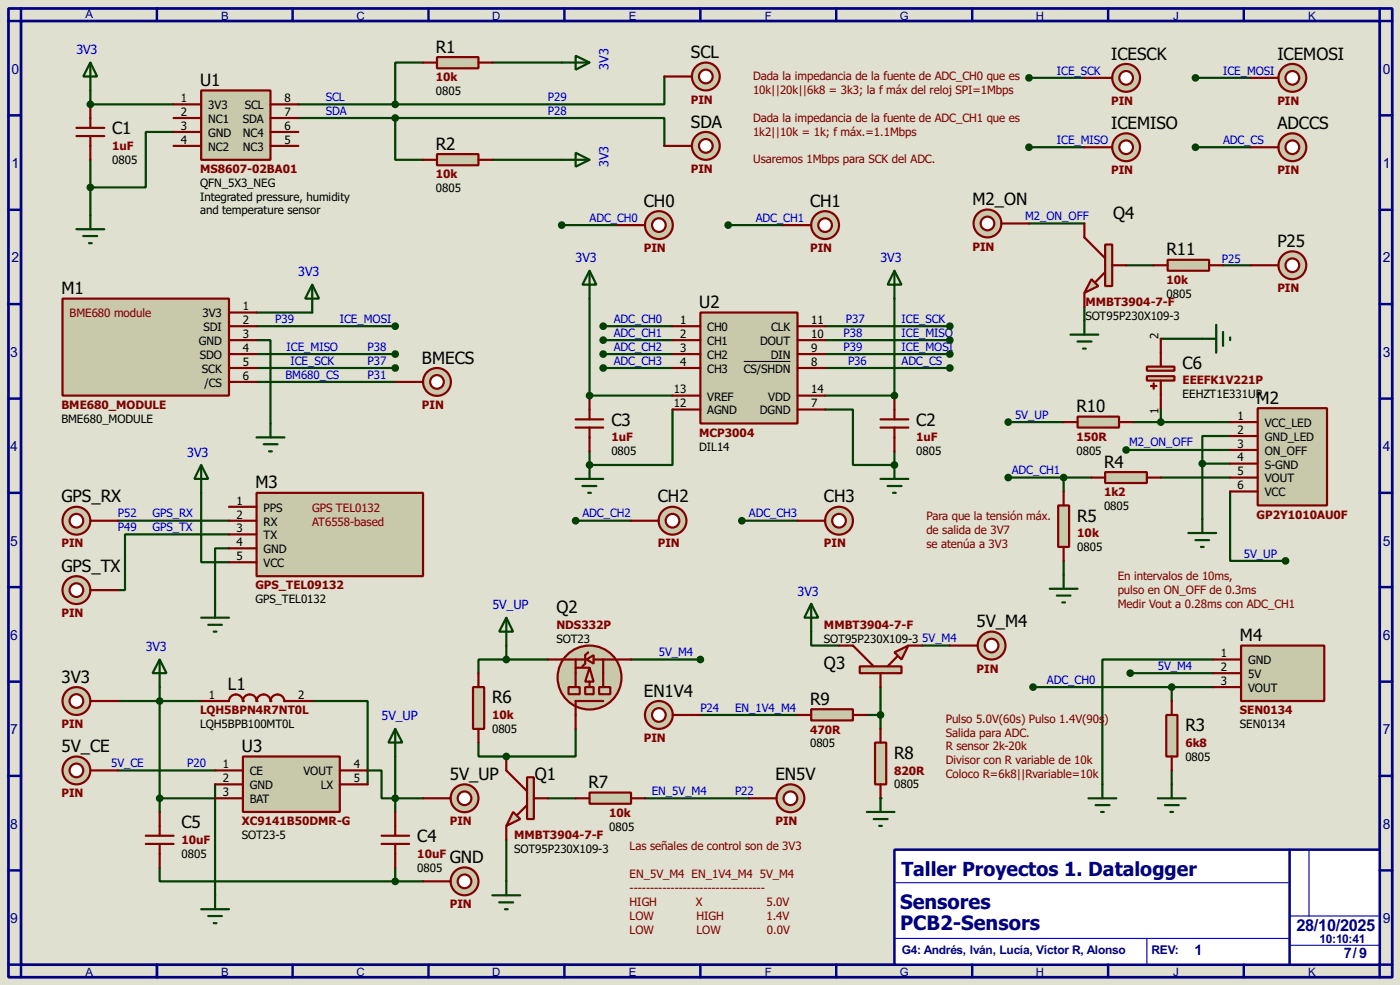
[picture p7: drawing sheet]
<svg xmlns="http://www.w3.org/2000/svg" width="256mm" height="180mm" viewBox="0 0 256 180" stroke-linecap="round" stroke-linejoin="round" font-family="sans-serif">
<path d="M0 0h256.5v180.3h-256.5z" fill="#e0e0d0"/>
<path d="M1.6 1.6h253.5v177.3h-253.5zM3.9 3.9h248.9v172.7h-248.9z" fill="none" stroke="#000080" stroke-width=".5"/>
<path d="M3.9 1.6v2.3h-2.3M28.8 1.6v2.3" fill="none" stroke="#000080" stroke-width=".45"/>
<path d="M163.9 155.5h88.9v21.1h-88.9z" fill="#fff" stroke="#000080" stroke-width=".45"/>
<g fill="none" stroke="#000080" stroke-width=".45">
<path d="M53.6 1.6v2.3M78.5 1.6v2.3M103.4 1.6v2.3M128.3 1.6v2.3M153.2 1.6v2.3M178.1 1.6v2.3M203 1.6v2.3M227.9 1.6v2.3M252.8 1.6v2.3h2.3M1.6 21.1h2.3M1.6 38.4h2.3M252.8 21.1h2.3"/>
<path d="M252.8 38.4h2.3M1.6 55.7h2.3M252.8 55.7h2.3M1.6 73h2.3M252.8 73h2.3M1.6 90.2h2.3M252.8 90.2h2.3M1.6 107.5h2.3M252.8 107.5h2.3M1.6 124.8h2.3M252.8 124.8h2.3M1.6 142h2.3"/>
<path d="M1.6 159.3h2.3M236.3 155.5v21.1M252.8 142h2.3M252.8 159.3h2.3M1.6 176.6h2.3v2.3M28.8 176.6v2.3M53.6 176.6v2.3M78.5 176.6v2.3M103.4 176.6v2.3M128.3 176.6v2.3M153.2 176.6v2.3M178.1 176.6v2.3"/>
<path d="M203 176.6v2.3M227.9 176.6v2.3M255.1 176.6h-2.3v2.3"/>
</g>
<path d="M239.8 155.5v12.2M163.9 171.8h72.4M164.1 161.6h71.9M210.1 171.8v4.8M236.3 167.7h16.2M236.3 173h16.5" fill="none" stroke="#0000c0" stroke-width=".2"/>
<path d="M121.7 14v5.1h-67M54.7 21.6h67v5.1" fill="none" stroke="#004000" stroke-width=".4"/>
<circle cx="16.6" cy="19.1" r=".2" fill="#004000"/>
<g fill="none" stroke="#004000" stroke-width=".4">
<path d="M16.6 16.6v2.5h15.2M16.6 29.3v10.1M31.8 24.2h-5.1v10.1h-10.1M47 57.2h10.2M47 59.7h25.4M110.5 59.7h12.7M151.2 59.7h22.8M47 62.3h2.6v15.2M47 64.8h25.4M47 67.4h25.4M47 69.9h25.4M110.5 64.8h12.7"/>
<path d="M110.5 67.4h12.7M110.5 62.3h12.7M151.2 64.8h22.8M151.2 67.4h22.8M151.2 62.3h22.8M151.2 72.4h12.7M21.6 95.3h20.4M36.9 90.2v12.7h5.1M42 97.8h-19.1v10.2h-1.3M42 100.4h-2.6v10.1"/>
</g>
<circle cx="163.9" cy="72.4" r=".2" fill="#004000"/>
<path d="M163.9 54.7v17.7M108 72.4h15.2" fill="none" stroke="#004000" stroke-width=".4"/>
<circle cx="108" cy="72.4" r=".2" fill="#004000"/>
<path d="M108 54.7v17.7M108 82.6v2.5" fill="none" stroke="#004000" stroke-width=".4"/>
<circle cx="108" cy="85.1" r=".2" fill="#004000"/>
<path d="M123.2 75v10.1h-15.2M163.9 82.6v2.5" fill="none" stroke="#004000" stroke-width=".4"/>
<circle cx="163.9" cy="85.1" r=".2" fill="#004000"/>
<g fill="none" stroke="#004000" stroke-width=".4">
<path d="M188.5 14.3h10.2M219 14.3h10.2M188.5 27h10.2M219 27h10.2M102.9 41.2h10.2M133.4 41.2h10.2M188.5 40.9h10.2M198.7 56.2v2.5M151.2 75h5.1v10.1h7.6M225.4 79.8h-5.1v5.1M105.5 95.3h10.1M135.9 95.3h10.2"/>
<path d="M206.3 82.4h19.1M212.7 87.4h12.7M220.3 84.9v10.2M220.3 84.9h5.1M225.4 90v12.7h10.1M189.3 125.8h33M207.1 123.2h15.2M214.7 125.8v2.5M222.3 120.7h-20.3v22.9M214.7 141v2.6"/>
</g>
<circle cx="161.3" cy="146.1" r=".2" fill="#004000"/>
<g fill="none" stroke="#004000" stroke-width=".4">
<path d="M77.5 11.5h-5.1v7.6M90.2 11.5h12.7M72.4 21.6v7.7h5.1M90.2 29.3h12.7M206.3 48.6h5.1M224.1 48.6h5.1M207.6 77.3h17.8M212.7 62h7.6M212.7 74.7v2.6M184.7 87.4h15.3M194.9 87.4v2.6M148.6 115.6v2.6h5.1"/>
<path d="M169 118.2h5M194.9 102.7v2.5M57.2 128.3h10.2v15.3M72.4 138.5v10.1M105.5 133.4v5.1h-12.7M115.6 120.7h12.7M128.3 130.9h17.8M158.8 130.9h2.5M161.3 125.8v7.6M21.6 141h17.8M29.3 158.8v2.5h43.1M39.4 146.1h-10.1v2.5"/>
<path d="M39.4 143.6v20.3M67.4 141h2.5v5.1h7.6M72.4 158.8v2.5M92.8 153.7v7.6M100.4 146.1h5.1M118.2 146.1h19M72.4 161.3h5.1"/>
</g>
<circle cx="92.8" cy="138.5" r=".2" fill="#004000"/>
<path d="M16.6 11.5l1.2 2.5h-2.5zM16.6 11.5v5.1M184.7 77.3h10.2M92.8 118.2v2.5M21.6 128.3h15.3M29.3 125.8v20.3M87.7 135.9v2.6h5.1M92.8 120.7h-5.1v2.5M92.8 120.7h7.6" fill="none" stroke="#004000" stroke-width=".4"/>
<path d="M16.6 19.1v4.3M14 23.4h5.1M14 24.9h5.1M16.6 24.9v4.4" fill="none" stroke="#800000" stroke-width=".4"/>
<circle cx="129.3" cy="14" r="2.55" fill="#c8c8aa" stroke="#800000" stroke-width=".4"/>
<circle cx="129.3" cy="14" r="1.25" fill="#feffff" stroke="#800000" stroke-width=".4"/>
<path d="M121.7 14h5.1" fill="none" stroke="#800000" stroke-width=".4"/>
<circle cx="129.3" cy="26.7" r="2.55" fill="#c8c8aa" stroke="#800000" stroke-width=".4"/>
<circle cx="129.3" cy="26.7" r="1.25" fill="#feffff" stroke="#800000" stroke-width=".4"/>
<path d="M121.7 26.7h5.1" fill="none" stroke="#800000" stroke-width=".4"/>
<path d="M102.9 11.5h5.1M105.5 10.2l2.5 1.3-2.5 1.3zM102.9 29.3h5.1M105.5 28l2.5 1.3-2.5 1.2z" fill="none" stroke="#004000" stroke-width=".4"/>
<g fill="#004000" stroke="#004000" stroke-width=".4">
<circle cx="72.4" cy="19.1" r=".5"/>
<circle cx="72.4" cy="21.6" r=".5"/>
</g>
<path d="M36.9 16.6h12.7v12.7h-12.7z" fill="#c8c8aa" stroke="#800000" stroke-width=".4"/>
<path d="M31.8 19.1h5.1M49.6 19.1h5.1M31.8 21.6h5.1M31.8 24.2h5.1M31.8 26.7h5.1M49.6 21.6h5.1M49.6 24.2h5.1M49.6 26.7h5.1" fill="none" stroke="#800000" stroke-width=".4"/>
<g fill="#004000" stroke="#004000" stroke-width=".4">
<circle cx="16.5" cy="19.1" r=".5"/>
<circle cx="16.5" cy="34.3" r=".5"/>
</g>
<path d="M16.6 39.4v2.6M14 42h5.1M15.3 43.2h2.5M16.3 44.5h.5" fill="none" stroke="#004000" stroke-width=".4"/>
<path d="M11.5 54.7h30.5v17.7h-30.5z" fill="#c8c8aa" stroke="#800000" stroke-width=".4"/>
<path d="M42 57.2h5M42 59.7h5M42 62.3h5M42 64.8h5M42 67.4h5M42 69.9h5" fill="none" stroke="#800000" stroke-width=".4"/>
<path d="M57.2 52.1l1.3 2.6h-2.6zM57.2 52.1v5.1M49.6 77.5v2.6M47 80.1h5.1M48.3 81.3h2.6M49.3 82.6h.5" fill="none" stroke="#004000" stroke-width=".4"/>
<g fill="#004000" stroke="#004000" stroke-width=".4">
<circle cx="72.4" cy="59.7" r=".5"/>
<circle cx="72.4" cy="64.8" r=".5"/>
<circle cx="72.4" cy="67.4" r=".5"/>
</g>
<circle cx="80" cy="69.9" r="2.55" fill="#c8c8aa" stroke="#800000" stroke-width=".4"/>
<circle cx="80" cy="69.9" r="1.25" fill="#feffff" stroke="#800000" stroke-width=".4"/>
<path d="M72.4 69.9h5.1" fill="none" stroke="#800000" stroke-width=".4"/>
<path d="M47 90.2h30.5v15.3h-30.5z" fill="#c8c8aa" stroke="#800000" stroke-width=".4"/>
<path d="M42 97.8h5M42 95.3h5M42 92.8h5M42 102.9h5M42 100.4h5" fill="none" stroke="#800000" stroke-width=".4"/>
<circle cx="14" cy="95.3" r="2.55" fill="#c8c8aa" stroke="#800000" stroke-width=".4"/>
<circle cx="14" cy="95.3" r="1.25" fill="#feffff" stroke="#800000" stroke-width=".4"/>
<path d="M16.6 95.3h5" fill="none" stroke="#800000" stroke-width=".4"/>
<circle cx="14" cy="108" r="2.55" fill="#c8c8aa" stroke="#800000" stroke-width=".4"/>
<circle cx="14" cy="108" r="1.25" fill="#feffff" stroke="#800000" stroke-width=".4"/>
<path d="M16.6 108h5" fill="none" stroke="#800000" stroke-width=".4"/>
<path d="M36.9 85.1l1.3 2.6h-2.6zM36.9 85.1v5.1M36.9 113.1h5.1M38.2 114.4h2.5M39.2 115.6h.5M39.4 110.5v2.6" fill="none" stroke="#004000" stroke-width=".4"/>
<path d="M128.3 57.2h17.8v20.3h-17.8z" fill="#c8c8aa" stroke="#800000" stroke-width=".4"/>
<g fill="none" stroke="#800000" stroke-width=".4">
<path d="M123.2 59.7h5.1M146.1 59.7h5.1M105.5 76.8h5M105.5 78.3h5M108 72.4v4.4M108 78.3v4.3M123.2 62.3h5.1M123.2 64.8h5.1M123.2 67.4h5.1M123.2 72.4h5.1M123.2 75h5.1M146.1 62.3h5.1"/>
<path d="M146.1 64.8h5.1M146.1 67.4h5.1M146.1 72.4h5.1M146.1 75h5.1M161.3 76.8h5.1M161.3 78.3h5.1M163.9 72.4v4.4M163.9 78.3v4.3"/>
</g>
<path d="M136.3 66.2h8.5" fill="none" stroke="#000" stroke-width=".18"/>
<g fill="#004000" stroke="#004000" stroke-width=".4">
<circle cx="110.5" cy="59.7" r=".5"/>
<circle cx="110.5" cy="62.3" r=".5"/>
<circle cx="110.5" cy="64.8" r=".5"/>
<circle cx="110.5" cy="67.4" r=".5"/>
<circle cx="174" cy="59.7" r=".5"/>
<circle cx="174" cy="62.3" r=".5"/>
<circle cx="174" cy="64.8" r=".5"/>
<circle cx="174" cy="67.4" r=".5"/>
<circle cx="163.8" cy="72.4" r=".5"/>
<circle cx="108" cy="72.4" r=".5"/>
<circle cx="108" cy="85.1" r=".5"/>
<circle cx="163.8" cy="85.1" r=".5"/>
</g>
<path d="M108 49.6l1.3 2.5h-2.6zM108 49.6v5.1M163.9 49.6l1.3 2.5h-2.6zM163.9 49.6v5.1M105.5 87.7h5M106.7 89h2.6M107.8 90.2h.5M108 85.1v2.6M161.3 87.7h5.1M162.6 89h2.6M163.6 90.2h.5M163.9 85.1v2.6" fill="none" stroke="#004000" stroke-width=".4"/>
<circle cx="120.7" cy="41.2" r="2.55" fill="#c8c8aa" stroke="#800000" stroke-width=".4"/>
<circle cx="120.7" cy="41.2" r="1.25" fill="#feffff" stroke="#800000" stroke-width=".4"/>
<path d="M113.1 41.2h5.1" fill="none" stroke="#800000" stroke-width=".4"/>
<circle cx="151.1" cy="41.2" r="2.55" fill="#c8c8aa" stroke="#800000" stroke-width=".4"/>
<circle cx="151.1" cy="41.2" r="1.25" fill="#feffff" stroke="#800000" stroke-width=".4"/>
<path d="M143.6 41.2h5" fill="none" stroke="#800000" stroke-width=".4"/>
<g fill="#004000" stroke="#004000" stroke-width=".4">
<circle cx="133.4" cy="41.2" r=".5"/>
<circle cx="102.9" cy="41.2" r=".5"/>
</g>
<circle cx="123.2" cy="95.3" r="2.55" fill="#c8c8aa" stroke="#800000" stroke-width=".4"/>
<circle cx="123.2" cy="95.3" r="1.25" fill="#feffff" stroke="#800000" stroke-width=".4"/>
<path d="M115.6 95.3h5.1" fill="none" stroke="#800000" stroke-width=".4"/>
<circle cx="153.7" cy="95.3" r="2.55" fill="#c8c8aa" stroke="#800000" stroke-width=".4"/>
<circle cx="153.7" cy="95.3" r="1.25" fill="#feffff" stroke="#800000" stroke-width=".4"/>
<path d="M146.1 95.3h5.1" fill="none" stroke="#800000" stroke-width=".4"/>
<g fill="#004000" stroke="#004000" stroke-width=".4">
<circle cx="135.9" cy="95.3" r=".5"/>
<circle cx="105.4" cy="95.3" r=".5"/>
</g>
<circle cx="206.3" cy="14.3" r="2.55" fill="#c8c8aa" stroke="#800000" stroke-width=".4"/>
<circle cx="206.3" cy="14.3" r="1.25" fill="#feffff" stroke="#800000" stroke-width=".4"/>
<path d="M198.7 14.3h5.1" fill="none" stroke="#800000" stroke-width=".4"/>
<circle cx="236.7" cy="14.3" r="2.55" fill="#c8c8aa" stroke="#800000" stroke-width=".4"/>
<circle cx="236.7" cy="14.3" r="1.25" fill="#feffff" stroke="#800000" stroke-width=".4"/>
<path d="M229.2 14.3h5" fill="none" stroke="#800000" stroke-width=".4"/>
<g fill="#004000" stroke="#004000" stroke-width=".4">
<circle cx="219" cy="14.3" r=".5"/>
<circle cx="188.5" cy="14.3" r=".5"/>
</g>
<circle cx="206.3" cy="27" r="2.55" fill="#c8c8aa" stroke="#800000" stroke-width=".4"/>
<circle cx="206.3" cy="27" r="1.25" fill="#feffff" stroke="#800000" stroke-width=".4"/>
<path d="M198.7 27h5.1" fill="none" stroke="#800000" stroke-width=".4"/>
<circle cx="236.7" cy="27" r="2.55" fill="#c8c8aa" stroke="#800000" stroke-width=".4"/>
<circle cx="236.7" cy="27" r="1.25" fill="#feffff" stroke="#800000" stroke-width=".4"/>
<path d="M229.2 27h5" fill="none" stroke="#800000" stroke-width=".4"/>
<g fill="#004000" stroke="#004000" stroke-width=".4">
<circle cx="219" cy="27" r=".5"/>
<circle cx="188.5" cy="27" r=".5"/>
</g>
<path d="M230.4 74.7h12.7v17.8h-12.7z" fill="#c8c8aa" stroke="#800000" stroke-width=".4"/>
<path d="M225.4 77.3h5M225.4 79.8h5M225.4 82.4h5M225.4 84.9h5M225.4 87.4h5M225.4 90h5" fill="none" stroke="#800000" stroke-width=".4"/>
<circle cx="236.7" cy="48.6" r="2.55" fill="#c8c8aa" stroke="#800000" stroke-width=".4"/>
<circle cx="236.7" cy="48.6" r="1.25" fill="#feffff" stroke="#800000" stroke-width=".4"/>
<path d="M229.2 48.6h5" fill="none" stroke="#800000" stroke-width=".4"/>
<path d="M197.4 76.3h7.6v2h-7.6z" fill="#c8c8aa" stroke="#800000" stroke-width=".4"/>
<path d="M194.9 77.3h2.5M205 77.3h2.6" fill="none" stroke="#800000" stroke-width=".4"/>
<path d="M200 51.1l1.2 1.3-2.5 1.2z" fill="#c8c8aa" stroke="#800000" stroke-width=".4"/>
<path d="M202.5 44.8h1.3v7.6h-1.3z" fill="#c8c8aa" stroke="#800000" stroke-width=".4"/>
<path d="M198.7 40.9v2.6l3.8 3.8M198.7 53.6v2.6M202.5 49.8l-1.8 1.8M203.8 48.6h2.5" fill="none" stroke="#800000" stroke-width=".4"/>
<path d="M198.7 58.7v2.6M196.1 61.3h5.1M197.4 62.5h2.6M198.4 63.8h.5" fill="none" stroke="#004000" stroke-width=".4"/>
<circle cx="180.9" cy="40.9" r="2.55" fill="#c8c8aa" stroke="#800000" stroke-width=".4"/>
<circle cx="180.9" cy="40.9" r="1.25" fill="#feffff" stroke="#800000" stroke-width=".4"/>
<path d="M183.4 40.9h5.1" fill="none" stroke="#800000" stroke-width=".4"/>
<g fill="#004000" stroke="#004000" stroke-width=".4">
<circle cx="206.3" cy="82.4" r=".5"/>
<circle cx="220.2" cy="84.9" r=".5"/>
</g>
<path d="M217.7 97.6h5.1M219 98.9h2.5M220.3 95.1v2.5M220 100.1h.5" fill="none" stroke="#004000" stroke-width=".4"/>
<path d="M202.5 86.4h7.6v2h-7.6z" fill="#c8c8aa" stroke="#800000" stroke-width=".4"/>
<path d="M200 87.4h2.5M210.1 87.4h2.6" fill="none" stroke="#800000" stroke-width=".4"/>
<g fill="#004000" stroke="#004000" stroke-width=".4">
<circle cx="184.7" cy="87.4" r=".5"/>
<circle cx="235.5" cy="102.7" r=".5"/>
</g>
<path d="M192.3 107.8h5.1M193.6 109h2.5M194.6 110.3h.5M194.9 105.2v2.6" fill="none" stroke="#004000" stroke-width=".4"/>
<path d="M227.4 118.2h15.2v10.1h-15.2z" fill="#c8c8aa" stroke="#800000" stroke-width=".4"/>
<path d="M222.3 120.7h5.1M222.3 123.2h5.1M222.3 125.8h5.1" fill="none" stroke="#800000" stroke-width=".4"/>
<path d="M213.7 130.9h2v7.6h-2z" fill="#c8c8aa" stroke="#800000" stroke-width=".4"/>
<path d="M214.7 128.3v2.6M214.7 138.5v2.5" fill="none" stroke="#800000" stroke-width=".4"/>
<g fill="#004000" stroke="#004000" stroke-width=".4">
<circle cx="214.6" cy="125.8" r=".5"/>
<circle cx="207" cy="123.2" r=".5"/>
<circle cx="189.2" cy="125.8" r=".5"/>
</g>
<path d="M199.4 146.1h5.1M200.7 147.4h2.6M201.7 148.6h.5M202 143.6v2.5M212.1 146.1h5.1M213.4 147.4h2.6M214.4 148.6h.5M214.7 143.6v2.5" fill="none" stroke="#004000" stroke-width=".4"/>
<circle cx="181.6" cy="118.2" r="2.55" fill="#c8c8aa" stroke="#800000" stroke-width=".4"/>
<circle cx="181.6" cy="118.2" r="1.25" fill="#feffff" stroke="#800000" stroke-width=".4"/>
<path d="M174 118.2h5.1" fill="none" stroke="#800000" stroke-width=".4"/>
<path d="M148.6 129.8h7.7v2.1h-7.7z" fill="#c8c8aa" stroke="#800000" stroke-width=".4"/>
<path d="M146.1 130.9h2.5M156.3 130.9h2.5" fill="none" stroke="#800000" stroke-width=".4"/>
<path d="M160.3 135.9h2.1v7.7h-2.1z" fill="#c8c8aa" stroke="#800000" stroke-width=".4"/>
<path d="M161.3 133.4v2.5M161.3 143.6v2.5" fill="none" stroke="#800000" stroke-width=".4"/>
<path d="M158.8 148.6h5.1M160.1 149.9h2.5M161.1 151.2h.5M161.3 146.1v2.5" fill="none" stroke="#004000" stroke-width=".4"/>
<circle cx="120.7" cy="130.9" r="2.55" fill="#c8c8aa" stroke="#800000" stroke-width=".4"/>
<circle cx="120.7" cy="130.9" r="1.25" fill="#feffff" stroke="#800000" stroke-width=".4"/>
<path d="M123.2 130.9h5.1" fill="none" stroke="#800000" stroke-width=".4"/>
<circle cx="144.8" cy="146.1" r="2.55" fill="#c8c8aa" stroke="#800000" stroke-width=".4"/>
<circle cx="144.8" cy="146.1" r="1.25" fill="#feffff" stroke="#800000" stroke-width=".4"/>
<path d="M137.2 146.1h5.1" fill="none" stroke="#800000" stroke-width=".4"/>
<g fill="#c8c8aa" stroke="#800000" stroke-width=".4">
<path d="M108 122.2l.8 2.6h-1.6z"/>
<circle cx="108" cy="124" r="5.9"/>
</g>
<path d="M109.8 125.8h2v1.3h-2z" fill="#c8c8aa" stroke="#800000" stroke-width=".4"/>
<path d="M105.5 120.7v5.1M105.5 122.2h2.5M108 124.8v1M110.5 128.3h-5v2.6M110.5 120.7v5.1" fill="none" stroke="#800000" stroke-width=".4"/>
<path d="M107.5 120.7l1.3-.8v1.6z" fill="#c8c8aa" stroke="#800000" stroke-width=".4"/>
<path d="M107.8 119.4l-.6 .5v1.6l-.5 .5M102.9 120.7h4.3M108.8 120.7h4" fill="none" stroke="#800000" stroke-width=".4"/>
<g fill="#c8c8aa" stroke="#800000" stroke-width=".4">
<path d="M107.2 125.8h1.6v1.3h-1.6z"/>
<path d="M104.2 125.8h2v1.3h-2z"/>
</g>
<path d="M100.4 120.7h2.5M105.5 130.9v2.5M113.1 120.7h2.5" fill="none" stroke="#800000" stroke-width=".4"/>
<circle cx="128.3" cy="120.7" r=".5" fill="#004000" stroke="#004000" stroke-width=".4"/>
<path d="M92.8 113.1l1.2 2.5h-2.5zM92.8 113.1v5.1M90.2 163.9h5.1M91.5 165.2h2.5M92.5 166.4h.5M92.8 161.3v2.6" fill="none" stroke="#004000" stroke-width=".4"/>
<circle cx="14" cy="128.3" r="2.55" fill="#c8c8aa" stroke="#800000" stroke-width=".4"/>
<circle cx="14" cy="128.3" r="1.25" fill="#feffff" stroke="#800000" stroke-width=".4"/>
<path d="M16.6 128.3h5" fill="none" stroke="#800000" stroke-width=".4"/>
<circle cx="14" cy="141" r="2.55" fill="#c8c8aa" stroke="#800000" stroke-width=".4"/>
<circle cx="14" cy="141" r="1.25" fill="#feffff" stroke="#800000" stroke-width=".4"/>
<path d="M16.6 141h5M26.7 154.5h5.1M26.7 153h5.1M29.3 148.6v4.4M29.3 154.5v4.3M69.9 154.5h5.1M69.9 153h5.1M72.4 148.6v4.4M72.4 154.5v4.3" fill="none" stroke="#800000" stroke-width=".4"/>
<path d="M29.3 120.7l1.2 2.5h-2.5zM29.3 120.7v5.1M72.4 133.4l1.3 2.5h-2.5zM72.4 133.4v5.1" fill="none" stroke="#004000" stroke-width=".4"/>
<circle cx="85.1" cy="146.1" r="2.55" fill="#c8c8aa" stroke="#800000" stroke-width=".4"/>
<circle cx="85.1" cy="146.1" r="1.25" fill="#feffff" stroke="#800000" stroke-width=".4"/>
<path d="M77.5 146.1h5.1" fill="none" stroke="#800000" stroke-width=".4"/>
<circle cx="85.1" cy="161.3" r="2.55" fill="#c8c8aa" stroke="#800000" stroke-width=".4"/>
<circle cx="85.1" cy="161.3" r="1.25" fill="#feffff" stroke="#800000" stroke-width=".4"/>
<path d="M77.5 161.3h5.1" fill="none" stroke="#800000" stroke-width=".4"/>
<g fill="#004000" stroke="#004000" stroke-width=".4">
<circle cx="72.4" cy="161.3" r=".5"/>
<circle cx="72.4" cy="146.1" r=".5"/>
</g>
<path d="M36.9 166.4h5.1M38.2 167.7h2.5M39.2 169h.5M39.4 163.9v2.5" fill="none" stroke="#004000" stroke-width=".4"/>
<path d="M94 148.6l1.3 1.3-2.5 1.3z" fill="#c8c8aa" stroke="#800000" stroke-width=".4"/>
<path d="M96.6 142.3h1.2v7.6h-1.2z" fill="#c8c8aa" stroke="#800000" stroke-width=".4"/>
<path d="M92.8 138.5v2.5l3.8 3.8M92.8 151.2v2.5M96.6 147.4l-1.8 1.8M97.8 146.1h2.6" fill="none" stroke="#800000" stroke-width=".4"/>
<path d="M163.9 119.4l2.5-1.2-1.2 2.5z" fill="#c8c8aa" stroke="#800000" stroke-width=".4"/>
<path d="M157.5 122h7.7v1.2h-7.7z" fill="#c8c8aa" stroke="#800000" stroke-width=".4"/>
<path d="M153.7 118.2h2.6l3.8 3.8M166.4 118.2h2.6M42 128.3a1.28 1.28 0 0 1 1.2-1.2 1.28 1.28 0 0 1 1.3 1.2M161.3 123.2v2.6M164.4 120.2l-1.8 1.8" fill="none" stroke="#800000" stroke-width=".4"/>
<circle cx="161.3" cy="130.9" r=".5" fill="#004000" stroke="#004000" stroke-width=".4"/>
<path d="M222.8 59.5v5.1M220.3 62h2.5M224.1 60.8v2.5M225.4 61.8v.5" fill="none" stroke="#004000" stroke-width=".4"/>
<circle cx="44.5" cy="128.3" r=".2" fill="#800000"/>
<path d="M44.5 128.3a1.25 1.25 0 0 1 1.3-1.2 1.25 1.25 0 0 1 1.2 1.2" fill="none" stroke="#800000" stroke-width=".4"/>
<circle cx="47" cy="128.3" r=".2" fill="#800000"/>
<path d="M47 128.3a1.28 1.28 0 0 1 1.3-1.2 1.28 1.28 0 0 1 1.3 1.2" fill="none" stroke="#800000" stroke-width=".4"/>
<circle cx="49.6" cy="128.3" r=".2" fill="#800000"/>
<path d="M49.6 128.3a1.28 1.28 0 0 1 1.2-1.2 1.28 1.28 0 0 1 1.3 1.2" fill="none" stroke="#800000" stroke-width=".4"/>
<circle cx="52.1" cy="128.3" r=".2" fill="#800000"/>
<path d="M36.9 128.3h5.1M52.1 128.3h5.1" fill="none" stroke="#800000" stroke-width=".4"/>
<path d="M210.1 68.9h5.1v.8h-5.1z" fill="#c8c8aa" stroke="#800000" stroke-width=".4"/>
<path d="M210.9 70.7h1M211.4 70.2v1M212.7 64.6v2.5M212.7 69.7v2.5" fill="none" stroke="#800000" stroke-width=".4"/>
<path d="M210.1 67.1h5.1v.8h-5.1z" fill="#c8c8aa" stroke="#800000" stroke-width=".4"/>
<path d="M212.7 62v2.6M212.7 72.2v2.5" fill="none" stroke="#800000" stroke-width=".4"/>
<circle cx="212.6" cy="77.3" r=".5" fill="#004000" stroke="#004000" stroke-width=".4"/>
<path d="M44.5 138.5h17.8v10.1h-17.8z" fill-rule="evenodd" fill="#c8c8aa" stroke="#800000" stroke-width=".4"/>
<path d="M39.4 141h5.1M39.4 143.6h5.1M39.4 146.1h5.1M62.3 141h5.1M62.3 143.6h5.1" fill="none" stroke="#800000" stroke-width=".4"/>
<circle cx="29.2" cy="146.1" r=".5" fill="#004000" stroke="#004000" stroke-width=".4"/>
<path d="M148.6 110.5l1.3 2.6h-2.5zM148.6 110.5v5.1" fill="none" stroke="#004000" stroke-width=".4"/>
<path d="M80.1 10.5h7.6v2h-7.6z" fill="#c8c8aa" stroke="#800000" stroke-width=".4"/>
<path d="M77.5 11.5h2.6M87.7 11.5h2.5" fill="none" stroke="#800000" stroke-width=".4"/>
<path d="M80.1 28.2h7.6v2.1h-7.6z" fill="#c8c8aa" stroke="#800000" stroke-width=".4"/>
<path d="M77.5 29.3h2.6M87.7 29.3h2.5" fill="none" stroke="#800000" stroke-width=".4"/>
<path d="M86.7 125.8h2v7.6h-2z" fill="#c8c8aa" stroke="#800000" stroke-width=".4"/>
<path d="M87.7 123.2v2.6M87.7 133.4v2.5" fill="none" stroke="#800000" stroke-width=".4"/>
<path d="M108 145.1h7.6v2h-7.6z" fill="#c8c8aa" stroke="#800000" stroke-width=".4"/>
<path d="M105.5 146.1h2.5M115.6 146.1h2.6" fill="none" stroke="#800000" stroke-width=".4"/>
<path d="M193.9 92.5h2v7.6h-2z" fill="#c8c8aa" stroke="#800000" stroke-width=".4"/>
<path d="M194.9 90v2.5M194.9 100.1v2.6" fill="none" stroke="#800000" stroke-width=".4"/>
<path d="M213.9 47.6h7.6v2h-7.6z" fill="#c8c8aa" stroke="#800000" stroke-width=".4"/>
<path d="M211.4 48.6h2.5M221.5 48.6h2.6" fill="none" stroke="#800000" stroke-width=".4"/>
<g fill="#004000" stroke="#004000" stroke-width=".4">
<circle cx="194.8" cy="87.4" r=".5"/>
<circle cx="92.7" cy="138.5" r=".5"/>
<circle cx="92.7" cy="120.7" r=".5"/>
<circle cx="29.2" cy="128.3" r=".5"/>
<circle cx="184.7" cy="77.3" r=".5"/>
</g>
<g font-size="4.4" fill="#000080">
<text x="164.9" y="166.5">Sensores</text>
<text x="164.9" y="170.3">PCB2-Sensors</text>
</g>
<text font-size="4.3" fill="#000080" x="165.2" y="160.3">Taller Proyectos 1. Datalogger</text>
<g font-size="3.8">
<text x="79.9" y="9.7">R1</text>
<text x="126.6" y="10.6">SCL</text>
<text x="203.6" y="10.9">ICESCK</text>
<text x="234" y="10.9">ICEMOSI</text>
<text x="36.7" y="15.7">U1</text>
<text x="126.6" y="23.3">SDA</text>
<text x="203.6" y="23.6">ICEMISO</text>
<text x="234" y="23.6">ADCCS</text>
<text x="20.6" y="24.6">C1</text>
<text x="79.9" y="27.4">R2</text>
<text x="118" y="37.9">CH0</text>
<text x="148.4" y="37.9">CH1</text>
<text x="178.2" y="37.6">M2_ON</text>
<text x="204" y="40.1">Q4</text>
<text x="213.7" y="46.7">R11</text>
<text x="234" y="45.2">P25</text>
<text x="11.3" y="53.9">M1</text>
<text x="128.1" y="56.4">U2</text>
<text x="77.3" y="66.6">BMECS</text>
<text x="216.7" y="67.6">C6</text>
<text x="112" y="78">C3</text>
<text x="167.9" y="78">C2</text>
<text x="197.2" y="75.5">R10</text>
<text x="230.2" y="73.9">M2</text>
<text x="46.8" y="89.4">M3</text>
<text x="202.3" y="85.6">R4</text>
<text x="11.3" y="92">GPS_RX</text>
<text x="120.5" y="92">CH2</text>
<text x="151" y="92">CH3</text>
<text x="197.4" y="95.5">R5</text>
<text x="11.3" y="104.7">GPS_TX</text>
<text x="102" y="112.3">Q2</text>
<text x="178.9" y="114.8">5V_M4</text>
<text x="227.2" y="117.4">M4</text>
<text x="11.3" y="125">3V3</text>
<text x="151" y="122.4">Q3</text>
<text x="41.8" y="126.3">L1</text>
<text x="90.2" y="128.8">R6</text>
<text x="118" y="127.5">EN1V4</text>
<text x="148.4" y="129">R9</text>
<text x="11.3" y="137.7">5V_CE</text>
<text x="44.3" y="137.7">U3</text>
<text x="217.2" y="133.9">R3</text>
<text x="82.4" y="142.8">5V_UP</text>
<text x="98" y="142.8">Q1</text>
<text x="142.1" y="142.8">EN5V</text>
<text x="163.8" y="138.9">R8</text>
<text x="107.8" y="144.3">R7</text>
<text x="33.3" y="151.6">C5</text>
<text x="76.5" y="154.2">C4</text>
<text x="82.4" y="158">GND</text>
</g>
<text font-size="3.4" fill="#000080" x="237.5" y="170.3">28/10/2025</text>
<g font-size="3" fill="#000080">
<text x="218.8" y="174.8">1</text>
<text x="246.2" y="175.3">7/9</text>
</g>
<g font-size="2.9" fill="#000080">
<text x="2.1" y="13.5">0</text>
<text x="253.4" y="13.5">0</text>
<text x="2.1" y="30.7">1</text>
<text x="253.4" y="30.7">1</text>
<text x="2.1" y="48">2</text>
<text x="253.4" y="48">2</text>
<text x="1.9" y="65.3">3</text>
<text x="253.4" y="65.3">3</text>
<text x="1.9" y="82.5">4</text>
<text x="253.4" y="82.5">4</text>
<text x="1.9" y="99.9">5</text>
<text x="253.4" y="99.9">5</text>
<text x="1.9" y="117.1">6</text>
<text x="253.4" y="117.1">6</text>
<text x="1.9" y="134.4">7</text>
<text x="253.4" y="134.4">7</text>
<text x="1.9" y="151.7">8</text>
<text x="253.4" y="151.7">8</text>
<text x="1.9" y="168.9">9</text>
<text x="253.4" y="168.9">9</text>
</g>
<g font-size="2.8" fill="#00f">
<text x="14" y="9.9">3V3</text>
<text x="111.5" y="12.7" transform="rotate(-90 111.5 12.7)">3V3</text>
<text x="111.5" y="30.5" transform="rotate(-90 111.5 30.5)">3V3</text>
<text x="105.5" y="48">3V3</text>
<text x="161.3" y="48">3V3</text>
<text x="54.7" y="50.6">3V3</text>
<text x="34.3" y="83.6">3V3</text>
<text x="90.2" y="111.5">5V_UP</text>
<text x="146.1" y="109">3V3</text>
<text x="26.7" y="119.2">3V3</text>
<text x="69.9" y="131.9">5V_UP</text>
</g>
<g font-size="2.6" fill="#800000">
<text x="79.9" y="14.9">10k</text>
<text x="138" y="14.7">Dada la impedancia de la fuente de ADC_CH0 que es</text>
<text x="138" y="17.2">10k||20k||6k8 = 3k3; la f máx del reloj SPI=1Mbps</text>
<text x="126.6" y="19">PIN</text>
<text x="138" y="22.3">Dada la impedancia de la fuente de ADC_CH1 que es</text>
<text x="203.6" y="19.2">PIN</text>
<text x="234" y="19.2">PIN</text>
<text x="20.6" y="27.5">1uF</text>
<text x="138" y="24.9">1k2||10k = 1k; f máx.=1.1Mbps</text>
<text x="138" y="29.9">Usaremos 1Mbps para SCK del ADC.</text>
<text x="36.7" y="31.7">MS8607-02BA01</text>
<text x="79.9" y="32.6">10k</text>
<text x="126.6" y="31.7">PIN</text>
<text x="203.6" y="31.9">PIN</text>
<text x="234" y="31.9">PIN</text>
<text x="118" y="46.1">PIN</text>
<text x="148.4" y="46.1">PIN</text>
<text x="178.2" y="45.9">PIN</text>
<text x="213.7" y="52">10k</text>
<text x="234" y="53.5">PIN</text>
<text x="12.8" y="58.1">BME680 module</text>
<text x="198.9" y="56.1">MMBT3904-7-F</text>
<text x="216.7" y="70.4">EEEFK1V221P</text>
<text x="11.3" y="74.8">BME680_MODULE</text>
<text x="77.3" y="74.8">PIN</text>
<text x="112" y="80.8">1uF</text>
<text x="128.1" y="79.9">MCP3004</text>
<text x="167.9" y="80.8">1uF</text>
<text x="197.2" y="80.7">150R</text>
<text x="57.2" y="93.7">GPS TEL0132</text>
<text x="169.7" y="95.2">Para que la tensión máx.</text>
<text x="202.3" y="90.8">1k2</text>
<text x="230.2" y="94.9">GP2Y1010AU0F</text>
<text x="11.3" y="100.2">PIN</text>
<text x="57.2" y="96.2">AT6558-based</text>
<text x="120.5" y="100.2">PIN</text>
<text x="151" y="100.2">PIN</text>
<text x="169.7" y="97.8">de salida de 3V7</text>
<text x="169.7" y="100.3">se atenúa a 3V3</text>
<text x="197.4" y="98.3">10k</text>
<text x="46.8" y="107.9">GPS_TEL09132</text>
<text x="204.8" y="106.1">En intervalos de 10ms,</text>
<text x="11.3" y="112.9">PIN</text>
<text x="204.8" y="108.7">pulso en ON_OFF de 0.3ms</text>
<text x="204.8" y="111.2">Medir Vout a 0.28ms con ADC_CH1</text>
<text x="102" y="115.1">NDS332P</text>
<text x="151" y="115.1">MMBT3904-7-F</text>
<text x="178.9" y="123.1">PIN</text>
<text x="36.7" y="130.7">LQH5BPN4R7NT0L</text>
<text x="90.2" y="131.6">10k</text>
<text x="227.2" y="130.7">SEN0134</text>
<text x="11.3" y="133.3">PIN</text>
<text x="118" y="135.8">PIN</text>
<text x="148.4" y="134.3">470R</text>
<text x="173.3" y="132.3">Pulso 5.0V(60s) Pulso 1.4V(90s</text>
<text x="173.3" y="134.8">Salida para ADC.</text>
<text x="173.3" y="137.4">R sensor 2k-20k</text>
<text x="202.3" y="132.3">)</text>
<text x="217.2" y="136.7">6k8</text>
<text x="163.8" y="141.8">820R</text>
<text x="173.3" y="139.9">Divisor con R variable de 10k</text>
<text x="173.3" y="142.5">Coloco R=6k8||Rvariable=10k</text>
<text x="11.3" y="146">PIN</text>
<text x="111.6" y="149.5">10k</text>
<text x="33.3" y="154.5">10uF</text>
<text x="44.3" y="151">XC9141B50DMR-G</text>
<text x="82.4" y="151">PIN</text>
<text x="94.2" y="153.6">MMBT3904-7-F</text>
<text x="115.4" y="155.7">Las señales de control son de 3V3</text>
<text x="142.1" y="151">PIN</text>
<text x="76.5" y="157">10uF</text>
<text x="115.4" y="160.8">EN_5V_M4 EN_1V4_M4</text>
<text x="139.2" y="160.8">5V_M4</text>
<text x="82.4" y="166.3">PIN</text>
<text x="115.4" y="163.3">---------------------------------</text>
<text x="115.4" y="165.8">HIGH</text>
<text x="127.5" y="165.8">X</text>
<text x="140.4" y="165.8">5.0V</text>
<text x="115.4" y="168.4">LOW</text>
<text x="115.4" y="170.9">LOW</text>
<text x="127.6" y="168.4">HIGH</text>
<text x="127.6" y="170.9">LOW</text>
<text x="140.4" y="168.4">1.4V</text>
<text x="140.5" y="170.9">0.0V</text>
</g>
<g font-size="2.6">
<text x="79.9" y="17.4">0805</text>
<text x="33.2" y="18.7">1</text>
<text x="33.2" y="21.2">2</text>
<text x="33.2" y="23.8">3</text>
<text x="38.2" y="20">3V3</text>
<text x="38.2" y="22.5">NC1</text>
<text x="44.5" y="22.5">SDA</text>
<text x="44.9" y="20">SCL</text>
<text x="52.1" y="23.8">6</text>
<text x="52.1" y="21.2">7</text>
<text x="52.1" y="18.7">8</text>
<text x="20.6" y="30">0805</text>
<text x="33.2" y="26.3">4</text>
<text x="38.2" y="25">GND</text>
<text x="38.2" y="27.6">NC2</text>
<text x="44.5" y="27.6">NC3</text>
<text x="44.5" y="25">NC4</text>
<text x="52.1" y="26.3">5</text>
<text x="36.7" y="34.2">QFN_5X3_NEG</text>
<text x="79.9" y="35.2">0805</text>
<text x="36.7" y="36.7">Integrated pressure, humidity</text>
<text x="36.7" y="39.3">and temperature sensor</text>
<text x="37.1" y="58.1">3V3</text>
<text x="44.5" y="56.8">1</text>
<text x="44.5" y="59.3">2</text>
<text x="124.6" y="59.3">1</text>
<text x="148.6" y="59.3">11</text>
<text x="198.9" y="58.6">SOT95P230X109-3</text>
<text x="213.7" y="54.5">0805</text>
<text x="36.5" y="63.1">GND</text>
<text x="36.6" y="65.7">SDO</text>
<text x="37.3" y="60.6">SDI</text>
<text x="44.5" y="61.9">3</text>
<text x="44.5" y="64.4">4</text>
<text x="124.6" y="61.9">2</text>
<text x="124.6" y="64.4">3</text>
<text x="129.6" y="60.6">CH0</text>
<text x="129.6" y="63.1">CH1</text>
<text x="129.6" y="65.7">CH2</text>
<text x="139.3" y="63.1">DOUT</text>
<text x="141.2" y="65.7">DIN</text>
<text x="141.3" y="60.6">CLK</text>
<text x="148.6" y="64.4">9</text>
<text x="148.6" y="61.9">10</text>
<text x="212.3" y="62" transform="rotate(-90 212.3 62)">2</text>
<text x="37" y="68.3">SCK</text>
<text x="37.5" y="70.8">/CS</text>
<text x="44.5" y="67">5</text>
<text x="44.5" y="69.5">6</text>
<text x="123.5" y="72">13</text>
<text x="124.6" y="67">4</text>
<text x="129.6" y="68.3">CH3</text>
<text x="136.3" y="68.3">CS/SHDN</text>
<text x="148.6" y="67">8</text>
<text x="148.6" y="72">14</text>
<text x="11.3" y="77.4">BME680_MODULE</text>
<text x="123.5" y="74.6">12</text>
<text x="129.6" y="73.3">VREF</text>
<text x="129.6" y="75.8">AGND</text>
<text x="139.2" y="75.8">DGND</text>
<text x="140.8" y="73.3">VDD</text>
<text x="148.6" y="74.6">7</text>
<text x="212.3" y="75.8" transform="rotate(-90 212.3 75.8)">1</text>
<text x="216.7" y="72.9">EEHZT1E331UP</text>
<text x="226.7" y="76.9">1</text>
<text x="112" y="83.3">0805</text>
<text x="128.1" y="82.5">DIL14</text>
<text x="167.9" y="83.3">0805</text>
<text x="197.2" y="83.2">0805</text>
<text x="226.7" y="79.4">2</text>
<text x="226.7" y="82">3</text>
<text x="231.7" y="78.2">VCC_LED</text>
<text x="231.7" y="80.7">GND_LED</text>
<text x="231.7" y="83.3">ON_OFF</text>
<text x="226.7" y="84.5">4</text>
<text x="226.7" y="87">5</text>
<text x="226.7" y="89.6">6</text>
<text x="231.7" y="85.7">S-GND</text>
<text x="231.7" y="88.3">VOUT</text>
<text x="43.4" y="94.9">2</text>
<text x="43.4" y="92.4">1</text>
<text x="48.3" y="93.7">PPS</text>
<text x="202.3" y="93.4">0805</text>
<text x="231.7" y="90.8">VCC</text>
<text x="43.4" y="100">4</text>
<text x="43.4" y="97.4">3</text>
<text x="48.3" y="101.2">GND</text>
<text x="48.3" y="98.7">TX</text>
<text x="48.3" y="96.2">RX</text>
<text x="197.4" y="100.9">0805</text>
<text x="43.4" y="102.5">5</text>
<text x="48.3" y="103.8">VCC</text>
<text x="46.8" y="110.4">GPS_TEL0132</text>
<text x="102" y="117.6">SOT23</text>
<text x="151" y="117.6">SOT95P230X109-3</text>
<text x="223.7" y="120.3">1</text>
<text x="223.7" y="122.8">2</text>
<text x="223.7" y="125.4">3</text>
<text x="228.7" y="121.6">GND</text>
<text x="228.7" y="124.1">5V</text>
<text x="38.3" y="127.9">1</text>
<text x="54.7" y="127.9">2</text>
<text x="228.7" y="126.7">VOUT</text>
<text x="36.7" y="133.3">LQH5BPB100MT0L</text>
<text x="90.2" y="134.1">0805</text>
<text x="148.4" y="136.8">0805</text>
<text x="227.2" y="133.3">SEN0134</text>
<text x="40.8" y="140.6">1</text>
<text x="40.8" y="143.2">2</text>
<text x="45.8" y="141.9">CE</text>
<text x="55.6" y="141.9">VOUT</text>
<text x="64.8" y="140.6">4</text>
<text x="64.8" y="143.2">5</text>
<text x="217.2" y="139.2">0805</text>
<text x="40.8" y="145.7">3</text>
<text x="45.8" y="144.5">GND</text>
<text x="45.8" y="147">BAT</text>
<text x="58.8" y="144.5">LX</text>
<text x="163.8" y="144.3">0805</text>
<text x="44.3" y="153.6">SOT23-5</text>
<text x="111.6" y="152.1">0805</text>
<text x="33.3" y="157">0805</text>
<text x="76.5" y="159.5">0805</text>
<text x="94.2" y="156.1">SOT95P230X109-3</text>
</g>
<g font-size="2.6" fill="#00f">
<text x="193.6" y="13.7">ICE_SCK</text>
<text x="224.1" y="13.7">ICE_MOSI</text>
<text x="59.7" y="21">SDA</text>
<text x="59.7" y="18.5">SCL</text>
<text x="100.4" y="18.5">P29</text>
<text x="100.4" y="21">P28</text>
<text x="193.6" y="26.4">ICE_MISO</text>
<text x="224.1" y="26.4">ADC_CS</text>
<text x="108" y="40.6">ADC_CH0</text>
<text x="138.5" y="40.6">ADC_CH1</text>
<text x="187.8" y="40.3">M2_ON_OFF</text>
<text x="223.9" y="48.2">P25</text>
<text x="50.4" y="59.1">P39</text>
<text x="62.3" y="59.1">ICE_MOSI</text>
<text x="112.5" y="59.1">ADC_CH0</text>
<text x="155" y="59.1">P37</text>
<text x="165.2" y="59.1">ICE_SCK</text>
<text x="52.5" y="64.2">ICE_MISO</text>
<text x="67.4" y="64.2">P38</text>
<text x="112.5" y="61.7">ADC_CH1</text>
<text x="112.5" y="64.2">ADC_CH2</text>
<text x="154.6" y="61.7">P38</text>
<text x="154.6" y="64.2">P39</text>
<text x="165.2" y="61.7">ICE_MISO</text>
<text x="165.2" y="64.2">ICE_MOSI</text>
<text x="52.3" y="69.3">BM680_CS</text>
<text x="53.2" y="66.7">ICE_SCK</text>
<text x="67.4" y="66.7">P37</text>
<text x="67.4" y="69.3">P31</text>
<text x="112.5" y="66.7">ADC_CH3</text>
<text x="155.4" y="66.7">P36</text>
<text x="165.2" y="66.7">ADC_CS</text>
<text x="186" y="76.7">5V_UP</text>
<text x="206.9" y="81.7">M2_ON_OFF</text>
<text x="185.4" y="86.8">ADC_CH1</text>
<text x="21.6" y="94.7">P52</text>
<text x="28" y="94.7">GPS_RX</text>
<text x="106.7" y="94.7">ADC_CH2</text>
<text x="137.2" y="94.7">ADC_CH3</text>
<text x="21.6" y="97.2">P49</text>
<text x="28" y="97.2">GPS_TX</text>
<text x="227.9" y="102.1">5V_UP</text>
<text x="169" y="117.6">5V_M4</text>
<text x="120.7" y="120.1">5V_M4</text>
<text x="191.8" y="125.2">ADC_CH0</text>
<text x="212.1" y="122.6">5V_M4</text>
<text x="128.3" y="130.3">P24</text>
<text x="134.7" y="130.3">EN_1V4_M4</text>
<text x="20.4" y="140.4">5V_CE</text>
<text x="34.3" y="140.4">P20</text>
<text x="119.4" y="145.5">EN_5V_M4</text>
<text x="134.7" y="145.5">P22</text>
</g>
<g font-size="2.5" fill="#000080">
<text x="241.8" y="172.6">10:10:41</text>
<text x="165.2" y="174.6">G4: Andrés, Iván, Lucía, Víctor R, Alonso</text>
<text x="210.9" y="174.6">REV:</text>
</g>
<g font-size="2.4" fill="#000080">
<text x="15.6" y="3.4">A</text>
<text x="40.5" y="3.6">B</text>
<text x="65.3" y="3.6">C</text>
<text x="90.2" y="3.6">D</text>
<text x="115.2" y="3.6">E</text>
<text x="140.1" y="3.6">F</text>
<text x="164.8" y="3.6">G</text>
<text x="189.8" y="3.6">H</text>
<text x="214.9" y="3.6">J</text>
<text x="239.6" y="3.6">K</text>
<text x="15.6" y="178.7">A</text>
<text x="40.5" y="178.7">B</text>
<text x="65.3" y="178.7">C</text>
<text x="90.2" y="178.7">D</text>
<text x="115.2" y="178.7">E</text>
<text x="140.1" y="178.7">F</text>
<text x="164.8" y="178.7">G</text>
<text x="189.8" y="178.7">H</text>
<text x="214.9" y="178.7">J</text>
<text x="239.6" y="178.7">K</text>
</g>
</svg>
